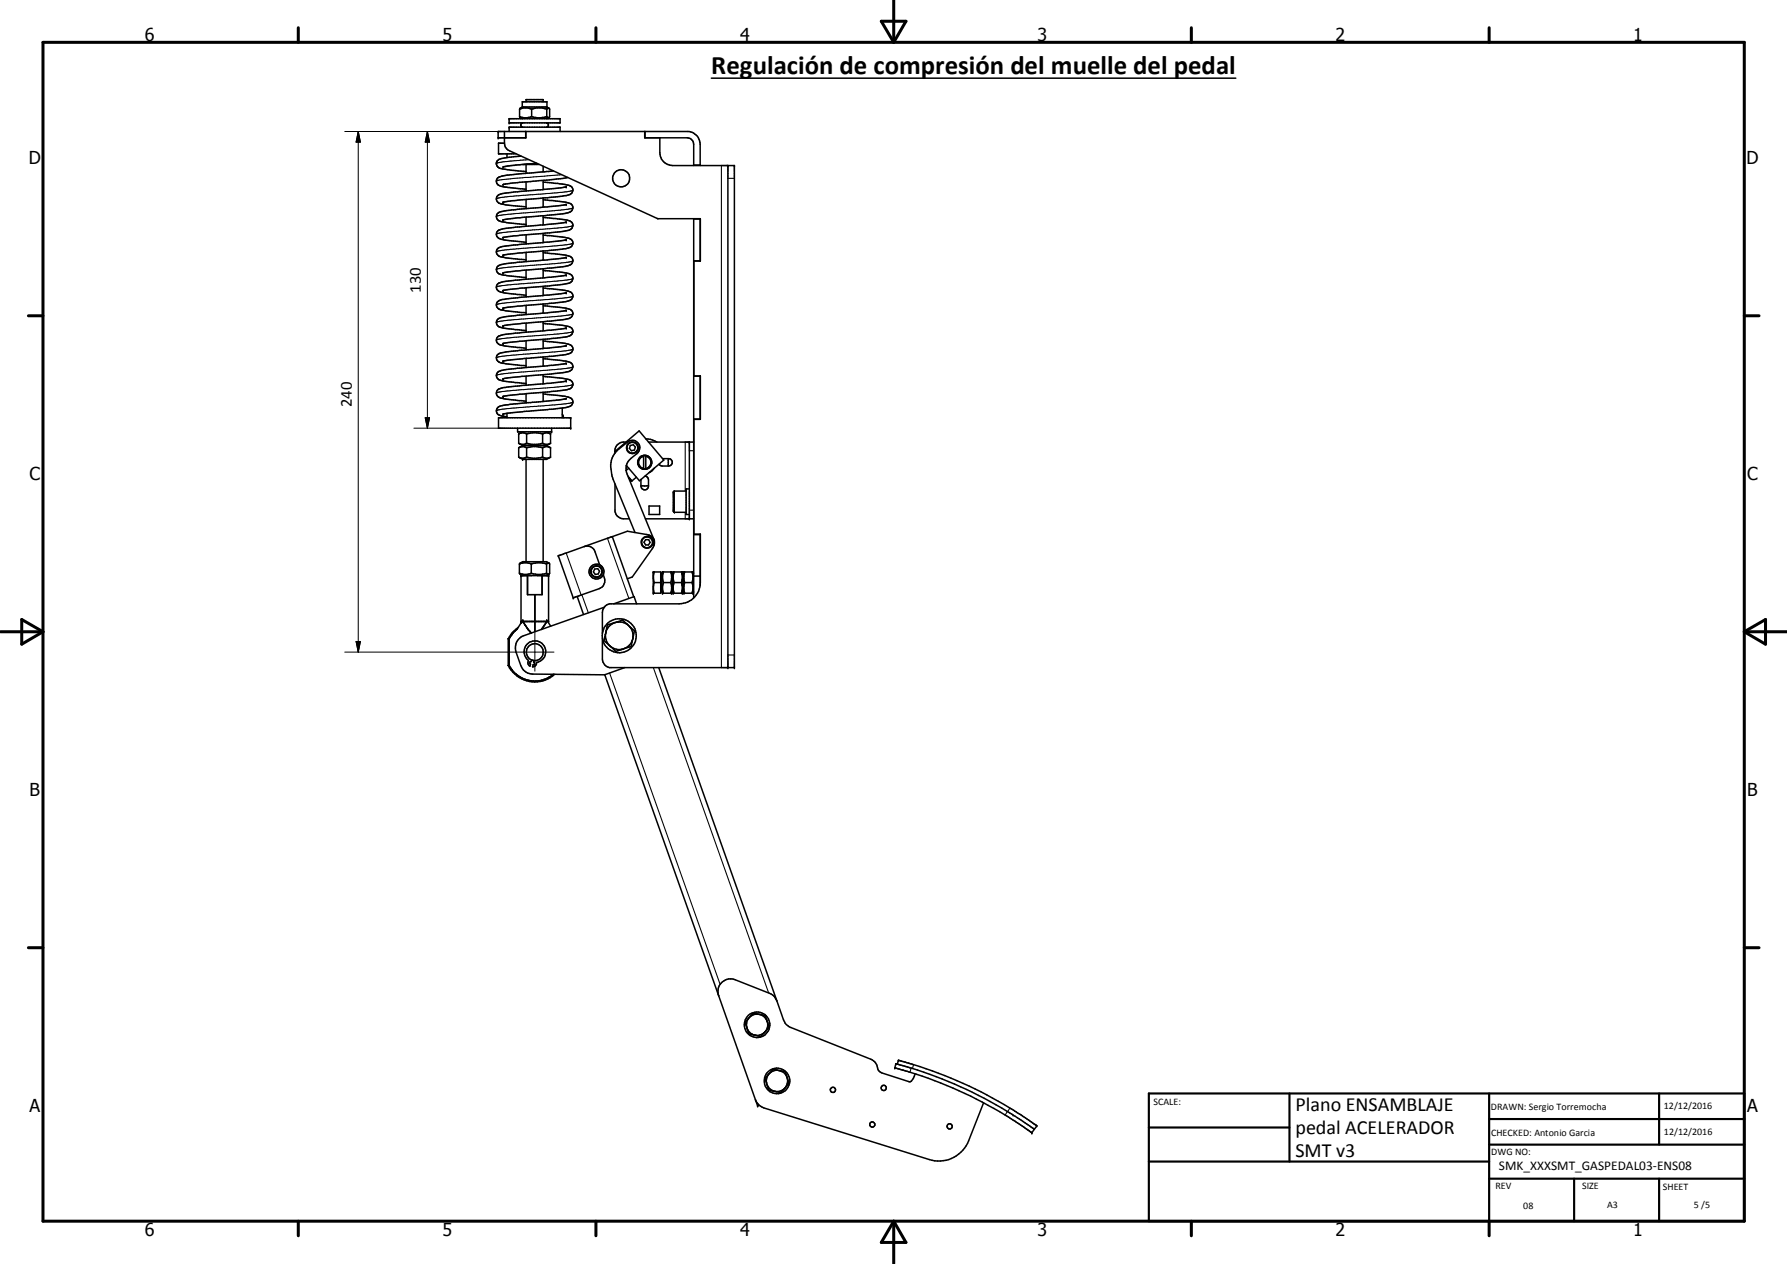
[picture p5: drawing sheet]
<svg xmlns="http://www.w3.org/2000/svg" width="420mm" height="297mm" viewBox="0 0 420 297" stroke-linecap="round" stroke-linejoin="round" font-family="sans-serif">
<g fill="none" stroke="#000" stroke-width=".35">
<path d="M167.2 18.4h123.4M118.6 30.9l.1 3.3 .8 1.1 35.1 16.1h10l.1 9.9h-1.6M118.6 33.7h-1.4v2.5h4.1M119.2 36.2v.8M119.7 27.9h12v1h-12zM119.7 30.9v-1h12v1M122.2 25.7v1.7M122.2 25.7a3.3 3.3 0 0 1 2.8 0M122.2 27.4a3.8 3.8 0 0 0 2.8 0M122.2 27.4l.6 .5M122.5 36.7l-3.2 .3a3.7 3.7 0 0 0-2.4 .9 1.3 1.3 0 0 0 1.3 1.8l5.5 .6M122.8 25.1v-1.2h5.8v1.2"/>
<path d="M122.8 25.1h5.8M122.8 25.1l-.6 .6M123 28.9l-.5 .2v.5l.3 .3M123.6 30.9v1.5M123.6 30.9v1.5h-6.5v-1.5h44.9a3.1 3.1 0 0 1 2.6 3v5M123.7 23.9v-.5h4v.5M123.7 38.7v2M125 25.7a5.2 5.2 0 0 1 3.6 0M125 27.4a6 6 0 0 0 3.6 0M125 25.7v1.7M126.2 38.4l-3.1 .3M126.8 38.7h-4l-4.5 .5"/>
<path d="M127.7 39.1v1.3M128.4 28.9a.52 .52 0 0 1 .5 .4 .52 .52 0 0 1-.3 .6M128.6 25.7v1.7M128.6 25.7a.34 .34 0 0 1 .3-.4 .34 .34 0 0 1 .3 .4v1.7l-.2 .3M128.6 27.4l.4 .3M128.6 25.1l.4 .3M129 27.7l-.4 .2M151.6 30.9v1.5h10.3a1.49 1.49 0 0 1 1.2 1.5v5M151.7 30.9v1.5M155.1 32.4v3.5a3 3 0 0 0 3 3h14.6v118h-29.4a2.09 2.09 0 0 1-1.7-2v-4.9M163.1 38.8h1.5M171.1 38.9v118"/>
<path d="M118.4 43.3h.1M123.7 42.7v2.2M123.7 46.9v2.1M123.7 51.1v2.1M123.7 55.2v2.1M123.7 59.3v2.2M127.7 51.1l3.8 .4a3.7 3.7 0 0 1 3.1 1 1.23 1.23 0 0 1-1.2 1.7l-4.2 .5-8.3 .7-2.6 .4M127.7 42.4v2.1M127.7 46.5v2.2M127.7 50.7v2.1M127.7 54.9v2.1M127.7 59v2.1"/>
<path d="M127.7 42.8l4.9 .5a2.18 2.18 0 0 1 2.1 1.1 1.6 1.6 0 0 1-1.8 1.6l-12.5 1.2-2.1 .3M127.7 46.9l5.7 .7a1.21 1.21 0 0 1 1.3 1.2 1.21 1.21 0 0 1-1.3 1.2l-5.2 .7-6.9 .5-3 .5M127.7 55.2a23.1 23.1 0 0 1 6.6 1.1 1.19 1.19 0 0 1 .3 1.3 1.19 1.19 0 0 1-1.2 .7l-4.7 .6-6.9 .6-3.5 .5M127.7 59.4l5.2 .5a1.57 1.57 0 0 1 1.8 1.6 2.06 2.06 0 0 1-2.2 1.2l-11.2 1-3 .4M130.1 40.2l-2.9 .2a59.4 59.4 0 0 0-9.8 1.2 1.17 1.17 0 0 0-.6 1.3 1.17 1.17 0 0 0 1.2 .9l5.7 .6M133 56.4l-14.7 1.5a1.33 1.33 0 0 0-1.4 1.9 4.7 4.7 0 0 0 3 .9l3.8 .4M133 56.4h.1M133 43.9l-14.7 1.6a1.33 1.33 0 0 0-1.4 1.9 4.7 4.7 0 0 0 3 .9l3.8 .3M133 43.9h.1M133.2 56.3l-.2 .1M133.2 52.2l-14.9 1.6a1.39 1.39 0 0 0-1.5 1.7 3.4 3.4 0 0 0 2.7 1l4.2 .4M133.2 48l-4.6 .6-8.3 .7-2 .4a1.24 1.24 0 0 0-1.4 .6 1.24 1.24 0 0 0 .4 1.6l1.9 .4 4.5 .4"/>
<path d="M133.2 43.9h-.2M133.5 41.7l-4.4 .6-9 .8-1.8 .3M163.1 51.4v89.1M163.1 51.5h1.5M123.7 63.5v2.1M123.7 67.6v2.2M123.7 71.8v2.1M123.7 75.9v2.2M127.7 63.2v2.1M127.7 67.3v2.2M127.7 71.4v2.2M127.7 75.6v2.1"/>
<path d="M127.7 79.8v2.1M127.7 63.5l4.9 .6a1.91 1.91 0 0 1 2.1 1.3 1.51 1.51 0 0 1-1.8 1.3l-10.7 1-3.9 .6M127.7 67.7a23.1 23.1 0 0 1 6.6 1 1.2 1.2 0 0 1 .3 1.4 1.2 1.2 0 0 1-1.2 .7l-3.2 .4-8.4 .7-3.5 .5M127.7 71.9l5.2 .5a1.57 1.57 0 0 1 1.8 1.6 2.06 2.06 0 0 1-2.2 1.1l-9.7 .9-4.5 .6M127.7 76l3.8 .4a5 5 0 0 1 3 .9 1.26 1.26 0 0 1-1.1 1.8l-2.8 .4-8.4 .7-3.9 .5M133 77.1l-14.7 1.6a1.39 1.39 0 0 0-1.5 1.7 2.35 2.35 0 0 0 2 .9l4.9 .5M133 77.1h.1M133 68.8l-14.4 1.6a1.62 1.62 0 0 0-1.9 1.2 1.59 1.59 0 0 0 1.8 1.3l5.2 .6M133 68.8h.1M133 64.7l-14.7 1.5a1.39 1.39 0 0 0-1.5 1.7 3.4 3.4 0 0 0 2.7 1.1l4.2 .4M133 64.7h.1M133.2 60.5l-4.6 .6-9.4 .8a3.1 3.1 0 0 0-2.4 1 1.43 1.43 0 0 0 1.5 1.7l5.4 .6"/>
<path d="M133.2 77.1h-.2M133.2 72.9l-4.6 .6-9.4 .9a3.1 3.1 0 0 0-2.4 1 1.43 1.43 0 0 0 1.5 1.7l5.4 .6M133.2 68.8h-.2M133.2 64.6l-.2 .1M163.1 61.3h1.5M117.2 98.2h17v2.4h-17zM119.2 97.2v1M123.7 80.1v2.1M123.7 84.2v2.2M123.7 88.4v2.2M123.7 92.5v2.2M127.7 83.9v2.1"/>
<path d="M127.7 88.1v2.1M127.7 92.2v2.2M127.7 80.1a23.1 23.1 0 0 1 6.6 1.1 1.2 1.2 0 0 1 .3 1.3 1.2 1.2 0 0 1-1.2 .7l-3.2 .5-6.9 .5-5 .7M127.7 84.3l4.9 .5a2.19 2.19 0 0 1 2.1 1.2 1.67 1.67 0 0 1-1.8 1.5l-10.1 .9-4.5 .6M127.7 88.4l4.9 .5a2.18 2.18 0 0 1 2.1 1.2 1.38 1.38 0 0 1-1.3 1.5l-2.8 .3-8.4 .7-3.9 .6M127.7 92.6l5.2 .5a1.64 1.64 0 0 1 1.8 1.4 1.74 1.74 0 0 1-1.8 1.3l-14.6 1.5M132.2 95.9v2.3M132.2 97.4l.3 .8M133 89.6l-14.7 1.5a1.47 1.47 0 0 0-1.5 1.7 2.38 2.38 0 0 0 2 1l4.9 .5M133 89.6h.1M133 85.4l-2.9 .5-11.5 1a2.7 2.7 0 0 0-1.8 .9 1.43 1.43 0 0 0 1.5 1.7l5.4 .6M133 85.4h.1"/>
<path d="M133 85.4h.2M133.2 93.7l-2.7 .4-12.1 1.1a1.34 1.34 0 0 0-1.4 .6 1.34 1.34 0 0 0 0 1.6l1 .4 1.2 .2M133.2 81.2l-14.6 1.6a1.62 1.62 0 0 0-1.9 1.3 1.91 1.91 0 0 0 2.1 1.4l4.9 .5M133.2 89.5l-.2 .1M163.1 88.4h1.5M163.1 98.5h1.5M163.1 88.3h1.5l.1 10.3h-1.6M121.7 100.6v.9h8v-.9M122 104.2a1.76 1.76 0 0 0 1.8 0M122 102a1.76 1.76 0 0 1 1.8 0M122 104.2l.9 .5M122 102v2.2"/>
<path d="M122 105.2v2.2M122 107.4l.9 .5h5.6l.9-.5M122 105.2a1.55 1.55 0 0 1 1.8 0M122 107.4a1.76 1.76 0 0 0 1.8 0M122.9 104.7h5.6M122.9 101.5l-.9 .5M122.9 104.7l-.9 .5M123.7 107.9v24.1M123.8 104.2a6.7 6.7 0 0 0 3.8 0M123.8 102a6.7 6.7 0 0 1 3.8 0M123.8 102v2.2M123.8 105.2v2.2"/>
<path d="M123.8 105.2a5.8 5.8 0 0 1 3.8 0M123.8 107.4a6.7 6.7 0 0 0 3.8 0M127.6 104.2a1.76 1.76 0 0 0 1.8 0M127.6 102l.1-.1a1.62 1.62 0 0 1 1.7 .1M127.6 102v2.2M127.6 105.2v2.2M127.6 105.2l.7-.3 1.1 .3M127.6 107.4a1.76 1.76 0 0 0 1.8 0M127.7 107.9v24.1M128.5 101.5l.9 .5M128.5 104.7l.9 .5M129.4 104.2l-.9 .5"/>
<path d="M129.4 102v2.2M129.4 105.2v2.2M144.6 113.7v6.6a2.2 2.2 0 0 0 2 1.6h1.4M144.6 106.2v.3M144.7 106.3l-.1-.2 5.7-4.8 5.8 6.8-5.7 4.9-3.1-3.6M147.1 103.9a2.15 2.15 0 0 0-2.5 2.1M147.3 109.5h.1M147.3 109.4l-.1 1.2 .2 .8 6.3 15.4M147.3 109.4l.7-1.4 1.8-1.4a1.75 1.75 0 0 0 .3-2.5 1.75 1.75 0 0 0-2.5-.3l-2.2 1.8a4.9 4.9 0 0 0-1.7 4.6l.5 2.5 5.1 12.4M147.9 110l-.7 .5M148.2 104.7l.7-.2 .5 .6-.2 .6-.7 .2-.5-.5zM148.4 112.9v.1"/>
<path d="M149.6 112.1l-1.1 .9-.7-.7M150.1 109h-.1M150.3 107.7a1.55 1.55 0 0 0 .3 2.2M150.7 114.1h1.8M150.8 110l.5 .2M151 110.1l-.1 .1M151.3 107.1v3.1M151.3 107.1h.5M151.3 110.2h.5M151.3 107.2a1.49 1.49 0 0 0-1.2 1.4 1.49 1.49 0 0 0 1.2 1.5M151.3 107.1l-1 .6M151.7 111.9l.5 .2 .2 .4 .1 1.8a.89 .89 0 0 1-.9 .8 .89 .89 0 0 1-.9-.8v-1.7"/>
<path d="M151.8 103.1l1.1 .2 1.6 .6M151.8 107.1v3.1M151.8 107.2a1.49 1.49 0 0 1 1.2 1.4 1.49 1.49 0 0 1-1.2 1.5M151.8 107.1a1.61 1.61 0 0 1 1.4 1.5 1.61 1.61 0 0 1-1.4 1.6M152.5 103.9h10.6M152.6 118.9h2.5v2h-2.5zM153.8 110l-.6 .7-.6 .4M155.8 107.8h1.4a.87 .87 0 0 1 .9 .8 .87 .87 0 0 1-.9 .9h-1.5l-.7-.4M157.1 107.8v1.7M161.3 115.4h-2.7l-.3 .2v4.6l.2 .2h2.8M162.1 114.9h-.8v6h.8M162.1 103.9v18"/>
<path d="M122.1 134.7a3.3 3.3 0 0 0 2.8 0M122.1 134.7l.8 .6M122.1 132.5a3.3 3.3 0 0 1 2.8 0M122.1 132.5v2.2M124 135.3v4.4h3.5v-4.4M124.9 134.7l1.4 .3 2.2-.3M124.9 132.5l1.4-.3 2.2 .3M124.9 132.5v2.2M125.8 139.7v8.8M128.5 132.5l.3-.3 .4 .3v2.2l-.2 .3-.5-.3M128.5 132.5v2.2M129 132.3l-.5-.3h-5.6l-.8 .5"/>
<path d="M129 135l-.5 .3M137.4 128.4a1.93 1.93 0 0 1 2.5 1.3l1.1 3.1M137.4 128.4l-6.1 2.2 3.5 9.9 6.1-2.2a2.18 2.18 0 0 0 .9-3.3M139.8 133.7l.7-.1 .5 .6-.3 .7-.7 .1-.5-.6zM144 126.1l3.5-1.3 4.5 .8a2.2 2.2 0 0 1 1.4 3.3l-4.7 6.7-1.2 .4M144 126.1l-6.6 2.3M144 126.1l5 14.2M151.8 121.9h11.3M151.8 126.8h.7l.4 .7-.4 .6h-.7l-.4-.7zM152.5 125.7a1.77 1.77 0 0 1 1.2 2.6M153.6 134.4h1.8v5h-1.8zM153.6 135.9l.2 1"/>
<path d="M153.6 138.4l.2 1M153.8 134.4l-.2 .9M153.8 136.9l-.2 .9M153.8 136.9h1.6M155.4 134.7h.2M155.4 139.1h.2M155.6 134.7l.2-.3h2.1l.2 .3M155.6 134.7v4.4l.2 .3h2.1l.2-.3M156 136.9h1.7M156 136.9l-.2 .9 .2 1.6M156 134.4l-.2 1 .2 1.5M157.7 134.4a3.2 3.2 0 0 1 0 2.5"/>
<path d="M157.7 136.9a3.2 3.2 0 0 1 0 2.5M158.1 134.7l.2-.3h2.1l.2 .3M158.1 139.1l.2 .3h2.1l.2-.3M158.1 134.7v4.4M158.5 136.9h1.7M158.5 136.9l-.2 .9 .2 1.6M158.5 134.4l-.2 1 .2 1.5M160.2 134.4l.2 1-.2 1.5M160.2 136.9l.2 .9-.2 1.6M160.6 134.7l.2-.3h2.1l.2 .3M160.6 139.1l.2 .3h2.1l.2-.3M160.6 134.7v4.4"/>
<path d="M161 136.9h1.7M161 136.9l-.2 1.3 .2 1.2M161 134.4l-.2 1.2 .2 1.3M162.7 134.4l.2 1.2-.2 1.3M162.7 136.9l.2 1.3-.2 1.2M163.1 125.6h1.5M163.1 135.4h1.6M163.1 125.5h1.5v12.1M164.7 136.9a5 5 0 0 1-5 5h-16.4a2.2 2.2 0 0 0-1.7 2v4.9M119.5 150.1h.2M119.5 156.4h.2M119.5 150.1v6.3"/>
<path d="M119.5 156.4a7 7 0 0 0 10.9 2.1M119.7 150.1v6.3M119.7 156.4a6.8 6.8 0 0 0 10.4 2.1M121.8 147.4l-1.3 1.2-1 1.5M122.5 146h.3M122.5 146l.1 .3 .2-.3M122.9 146h5.7M122.9 145.8l-.1 .2M122.9 145.8v.2M122.9 146l1.4 2.1 .7 .7M122.9 145.8l-1.3 2.1-.9 .8-1 1.4M123.9 151.4a2.54 2.54 0 0 1 4.1 .5 2.54 2.54 0 0 1-1.8 3.8l-.3 .7-.7 .3 .1-.5 .4-.1v-.3l-.2-.2v-.4l-.5-.1-.1 .4h-.3l-.1 .4 .2 .2-.1 .4-.4-.4v-.9a2.58 2.58 0 0 1-.3-3.8z"/>
<path d="M127.5 147.7l-.2 .2M128.6 145.8l.1 .2h.3v-10.7h-6.5v10.7M128.6 145.8l.9 1.4M128.6 145.8v.2M128.6 146l-1.1 1.7M135.7 140.2l1.5 4.2M142.1 142.7l-19 6.7a2.99 2.99 0 0 0-1.8 3.8l1.2 3.2a3 3 0 0 0 2.8 2l16.8 .2 4.8-1.7M142.2 158.5l26.8 75.5M142.5 148.3l-.5 2.2a5.6 5.6 0 0 0 3.3 2.2l1.3-.2M143.1 151.5l1.7 1.6 1.8-.6M144.3 141.9l4.8-1.7 .6 1.7M144.6 146.3l1.8-.6 1.1 1 1.7 1.6-.4 1.8"/>
<path d="M144.6 146.3a3.3 3.3 0 0 1 4.2 3.8M144.6 146.3l-1.8 .6-.1 .5a4 4 0 0 0 .4 4.1M144.6 146.3l-1.4 .9-.7 1.1M148.8 150.1l-.4 1.8-1.8 .6M148.8 150.1l-.8 1.5-.6 .5-.8 .4M154.9 156.9l27.8 78.3M169 234a2.96 2.96 0 0 1 .7-3.1 2.96 2.96 0 0 1 3.2-.6l8.4 3.3a2.87 2.87 0 0 1 1.4 1.6M169 234l8.6 24.4M175.9 239.4l-.2 .3a.73 .73 0 0 0-.3 1.3l.2 .6M175.9 239.4l-.3 .8v1.4M178.5 238.4l1.4 .3a4.1 4.1 0 0 1 .2 3.5 2.5 2.5 0 0 1-2.4 1.1 2.5 2.5 0 0 1-2.1-1.7M178.5 238.4l-1.4-.3-1.2 1.3"/>
<path d="M178.5 238.4a2.88 2.88 0 0 1 2.2 2.6l.1 .4-1.9 2.2-2.8-.6-.5-1.4M178.5 238.4a2.49 2.49 0 0 0-2.6 1M182.7 235.2l1.5 4.5a2.78 2.78 0 0 0 1.8 1.8l18.8 7.4a3 3 0 0 1 1.7 2.6l.8 .6 6.5 2.1 .4-.1 .4-.4 .6-1.4M177.6 258.4l.5 1.5 .4-.1M177.6 258.4l.9 1.4M180.3 254.8l.5 1.4 1 .2M180.3 254.8l.2 .3a2.26 2.26 0 0 0 1.3 1.3M180.8 252.3l-.4 .6a.73 .73 0 0 0-.3 1.2l.2 .7M180.8 252.3l-.6 1.4 .1 1.1M181.8 256.4l.7 .1M182.8 251.5l-1-.3-1 1.1M182.8 251.5l.4 .1"/>
<path d="M182.8 251.5l-1.1 .2-.9 .6M183.2 251.6h.3M183.2 251.6l.7 .1a.74 .74 0 0 1 1 .9v.3M183.5 251.7l.7 .3 .7 .9M184.3 255.9l-.2 .3a.74 .74 0 0 1-1.2 .4l-.4-.1M184.3 255.9l-1 .6h-.8M184.6 255.7l-.3 .2M184.8 255.4l-.2 .3M184.9 252.9l.2 .3M185.1 253.2l.4 1.4-.9 1.1M185.1 253.2l.1 1.1-.4 1.1M211.2 249.2l-.2 .9"/>
<path d="M211.2 249.2h.1M211.3 249.2l.8 .2a102 102 0 0 1 12.9 4.6 100 100 0 0 1 15.6 8.4l3.1 2.1M231.3 259.2l-3.6 8.9a7.5 7.5 0 0 1-9.2 4.4l-38.9-12.2-1.1-.5M243.7 264.5l.1 .1M243.8 264.6l-1.2 1.6-1.3-.9a104.5 104.5 0 0 0-13.1-7.7 92.3 92.3 0 0 0-15.6-6l-2.2-.6 .2-1 2.7 .7a101.8 101.8 0 0 1 25.9 12l4 2.7"/>
<circle cx="146" cy="41.9" r="2.02"/>
<circle cx="148.7" cy="105.2" r="1.37"/>
<circle cx="151.6" cy="108.6" r="1.64"/>
<circle cx="140.2" cy="134.3" r="1.74"/>
<circle cx="140.3" cy="134.3" r="1.37"/>
<circle cx="152.1" cy="127.4" r="1.37"/>
<circle cx="125.8" cy="153.2" r="1.98"/>
<circle cx="145.6" cy="149.4" r="4"/>
<circle cx="178" cy="240.8" r="3"/>
<circle cx="182.7" cy="254" r="2.98"/>
<circle cx="195.9" cy="256.1" r=".61"/>
<circle cx="207.8" cy="255.7" r=".61"/>
<circle cx="205.1" cy="264.3" r=".61"/>
<circle cx="223.3" cy="264.7" r=".62"/>
</g>
<g fill="#000">
<circle cx="117.1" cy="32.4" r=".18"/>
<circle cx="117.1" cy="30.9" r=".18"/>
<circle cx="118.3" cy="39.2" r=".18"/>
<circle cx="119.7" cy="29.9" r=".18"/>
<circle cx="119.7" cy="27.9" r=".18"/>
<circle cx="119.7" cy="28.9" r=".18"/>
<circle cx="171.1" cy="38.9" r=".18"/>
<circle cx="172.7" cy="38.9" r=".18"/>
<circle cx="118.3" cy="55.8" r=".18"/>
<circle cx="118.3" cy="60" r=".18"/>
<circle cx="118.3" cy="47.5" r=".18"/>
<circle cx="118.3" cy="51.7" r=".18"/>
<circle cx="118.3" cy="43.4" r=".18"/>
<circle cx="133.1" cy="56.3" r=".18"/>
<circle cx="133.1" cy="52.2" r=".18"/>
<circle cx="133.1" cy="43.9" r=".18"/>
<circle cx="133.1" cy="48" r=".18"/>
<circle cx="118.3" cy="68.3" r=".18"/>
<circle cx="118.3" cy="64.1" r=".18"/>
<circle cx="118.3" cy="76.6" r=".18"/>
<circle cx="118.3" cy="72.4" r=".18"/>
<circle cx="133.1" cy="64.6" r=".18"/>
<circle cx="133.1" cy="77.1" r=".18"/>
<circle cx="133.1" cy="68.8" r=".18"/>
<circle cx="133.1" cy="72.9" r=".18"/>
<circle cx="133.1" cy="60.5" r=".18"/>
<circle cx="118.3" cy="80.7" r=".18"/>
<circle cx="118.3" cy="84.9" r=".18"/>
<circle cx="118.3" cy="89" r=".18"/>
<circle cx="118.3" cy="93.2" r=".18"/>
<circle cx="118.3" cy="97.3" r=".18"/>
<circle cx="133.1" cy="85.4" r=".18"/>
<circle cx="133.1" cy="89.5" r=".18"/>
<circle cx="134.2" cy="98.2" r=".18"/>
<circle cx="122.9" cy="107.9" r=".18"/>
<circle cx="122.9" cy="104.7" r=".18"/>
<circle cx="129.7" cy="101.5" r=".18"/>
<circle cx="134.2" cy="100.6" r=".18"/>
<circle cx="162.1" cy="103.9" r=".18"/>
<circle cx="122.5" cy="135.3" r=".18"/>
<circle cx="122.9" cy="132" r=".18"/>
<circle cx="129" cy="135.3" r=".18"/>
<circle cx="131.3" cy="130.6" r=".18"/>
<circle cx="153.6" cy="139.4" r=".18"/>
<circle cx="153.6" cy="134.4" r=".18"/>
<circle cx="155.8" cy="134.4" r=".18"/>
<circle cx="155.8" cy="139.4" r=".18"/>
<circle cx="157.9" cy="134.4" r=".18"/>
<circle cx="157.9" cy="139.4" r=".18"/>
<circle cx="158.3" cy="134.4" r=".18"/>
<circle cx="158.3" cy="139.4" r=".18"/>
<circle cx="160.4" cy="139.4" r=".18"/>
<circle cx="160.4" cy="134.4" r=".18"/>
<circle cx="160.8" cy="134.4" r=".18"/>
<circle cx="160.8" cy="139.4" r=".18"/>
<circle cx="162.1" cy="121.9" r=".18"/>
<circle cx="162.9" cy="134.4" r=".18"/>
<circle cx="162.9" cy="139.4" r=".18"/>
<circle cx="122.5" cy="146" r=".18"/>
<circle cx="122.6" cy="146.2" r=".18"/>
<circle cx="129" cy="146" r=".18"/>
<circle cx="134.8" cy="140.5" r=".18"/>
<circle cx="171.1" cy="156.9" r=".18"/>
<circle cx="172.7" cy="156.9" r=".18"/>
<circle cx="178.1" cy="259.9" r=".18"/>
<circle cx="210.4" cy="251" r=".18"/>
<circle cx="210.6" cy="250" r=".18"/>
<circle cx="211.2" cy="249.2" r=".18"/>
<circle cx="242.6" cy="266.2" r=".18"/>
<circle cx="243.7" cy="264.5" r=".18"/>
</g>
<g fill="none" stroke="#000" stroke-width=".25">
<path d="M124.3 37.5l-5.9 .5-1.7 .4M169.6 38.9v118M116.7 59.2h.1M116.7 55h.1M116.7 46.7h.1M132 41.1l-11.5 .9-3.2 .3-.6 .3M134.6 44.7h.1M134.7 57.1h.1M134.7 48.8a18.6 18.6 0 0 1-5.1 .8l-9.9 .7-2.2 .3-.8 .3M134.7 44.7h.1M134.7 53l-.5 .2-2.1 .3-12.4 1-2.2 .2-.8 .3M134.7 57.1l-.7 .3-1.9 .3-13.4 1-2 .5"/>
<path d="M134.7 44.7l-.7 .3-1.9 .2-13.4 1.1-2 .4M171.1 41.9h1.6M116.7 79.9h.1M116.7 71.6h.1M116.7 67.5h.1M134.7 77.9h.1M134.7 69.6h.1M134.7 61.3l-1.8 .4-13.2 1.1-2.2 .2-.8 .4M134.7 73.7l-.3 .2-1.5 .3-13.2 1-2.2 .3-.8 .3M134.7 65.4h.1M134.7 77.9l-.7 .2-2.6 .4-12.1 .9-1.9 .3-.7 .2M134.7 69.6l-.7 .2-1.9 .3-10.7 .8-4 .5-.7 .2"/>
<path d="M134.7 65.4l-.7 .3-1.9 .3-12.4 .9-2.3 .3-.7 .3M116.7 92.4h.1M134.5 86.3l-2.8 .4-11.7 1a7.8 7.8 0 0 0-3.3 .6M134.5 86.3h.1M134.7 86.2l-.1 .1M134.7 86.2h.1M134.7 94.5h.1M134.7 90.3h.1M134.7 82h.1M134.7 82a16 16 0 0 1-5.1 .8l-8.5 .6a13.4 13.4 0 0 0-4.4 .7M134.7 94.5a35.8 35.8 0 0 1-8.1 .9l-8.4 .7-1.5 .5M134.7 90.3l-2 .5-13.4 1.1-1.9 .2-.7 .3"/>
<path d="M134.7 86.1v.1M147.6 111.8l1 1.2M148.6 113h.1M158.6 115.4v5M161.1 103.9v11.5M162.1 105.9h1M162.1 119.9h1M133.1 130l3.5 9.8M136.8 139.8l1.5 4.2M142.8 126.5l5.1 14.1M158.6 120.4h.1M161.1 120.4v1.5"/>
<path d="M143.3 158.2l26 73.2M153.6 156.9l27.1 76.4M171.1 153.9h1.6M214.2 251l-.3 1M214.8 250.2l-.3 .9M236.8 261.2l-.5 .8M237.4 260.4l-.5 .8M238.2 262h.1"/>
<circle cx="148.7" cy="105.2" r="1.23"/>
<circle cx="140.3" cy="134.3" r="1.22"/>
<circle cx="152.1" cy="127.5" r="1.22"/>
</g>
<g fill="none" stroke="#000" stroke-width=".71">
<path d="M10.1 9.9h400v277.1h-400zM70.1 6.5v3.4M140.1 6.5v3.4M207.2 5h5.8l-2.9 4.9zM210.1 0v9.9M280.1 6.5v3.4M350.1 6.5v3.4M6.7 74.2h3.4M410.1 74.2h3.5M.1 148.5h10M5.1 145.6l5 2.9-5 2.9zM410.1 148.5h10"/>
<path d="M410.1 148.5l5-2.9v5.8zM6.7 222.7h3.4M410.1 222.7h3.5M70.1 287v3.4M140.1 287v3.4M210.1 287v10M210.1 287l2.9 5h-5.8zM280.1 287v3.4M350.1 287v3.4"/>
</g>
<path d="M270.1 257h140v30h-140zM303.2 257v16M350.1 257v30M390.1 257v12M270.1 265h33.1M270.1 273h80M350.1 277h60M350.1 269h60M350.1 263h60M370.1 277v10M390.1 277v10" fill="none" stroke="#000" stroke-width=".51"/>
<path d="M81.1 30.9h42.5M84.2 30.9l.5 2.5h-1zM84.2 30.9v122.3M100.5 30.9l.5 2.5h-1zM100.5 30.9v69.7M100 98.2h1l-.5 2.4zM97.3 100.6h19.9M81.1 153.2h49.1M83.7 150.7h1l-.5 2.5zM125.8 148.8v8.9" fill="none" stroke="#000" stroke-width=".24"/>
<path d="M84.2 30.9l.5 2.5h-1zM100.5 30.9l.5 2.5h-1zM100 98.2h1l-.5 2.4zM83.7 150.7h1l-.5 2.5z" fill="#000"/>
<text font-size="6.3" x="167.2" y="17.5">Regulación de compresión del muelle del pedal</text>
<g font-size="4.7">
<text x="304.6" y="261.2">Plano ENSAMBLAJE</text>
<text x="304.6" y="266.6">pedal ACELERADOR</text>
<text x="304.6" y="272">SMT v3</text>
</g>
<g font-size="4.2">
<text x="34" y="9.6">6</text>
<text x="104" y="9.6">5</text>
<text x="174" y="9.6">4</text>
<text x="244" y="9.6">3</text>
<text x="314" y="9.6">2</text>
<text x="384" y="9.6">1</text>
<text x="6.8" y="38.7">D</text>
<text x="410.6" y="38.7">D</text>
<text x="7" y="112.9">C</text>
<text x="410.8" y="112.9">C</text>
<text x="7" y="187.1">B</text>
<text x="410.8" y="187.1">B</text>
<text x="7" y="261.4">A</text>
<text x="410.8" y="261.4">A</text>
<text x="34" y="290.4">6</text>
<text x="104" y="290.4">5</text>
<text x="174" y="290.4">4</text>
<text x="244" y="290.4">3</text>
<text x="314" y="290.4">2</text>
<text x="384" y="290.4">1</text>
</g>
<g font-size="3.9">
<text x="99" y="68.8" transform="rotate(-90 99 68.8)">130</text>
<text x="82.7" y="95.7" transform="rotate(-90 82.7 95.7)">240</text>
</g>
<text font-size="3.1" x="352.4" y="275">SMK_XXXSMT_GASPEDAL03-ENS08</text>
<g font-size="2.4">
<text x="271.2" y="259.7">SCALE:</text>
<text x="350.6" y="260.8">DRAWN: Sergio Torremocha</text>
<text x="391.2" y="260.6">12/12/2016</text>
<text x="350.6" y="267">CHECKED: Antonio Garcia</text>
<text x="391.2" y="266.7">12/12/2016</text>
<text x="350.6" y="271.4">DWG NO:</text>
<text x="351.6" y="279.3">REV</text>
<text x="372" y="279.4">SIZE</text>
<text x="391" y="279.6">SHEET</text>
<text x="358.1" y="284.1">08</text>
<text x="377.9" y="283.8">A3</text>
<text x="398.3" y="283.8">5 /5</text>
</g>
</svg>
